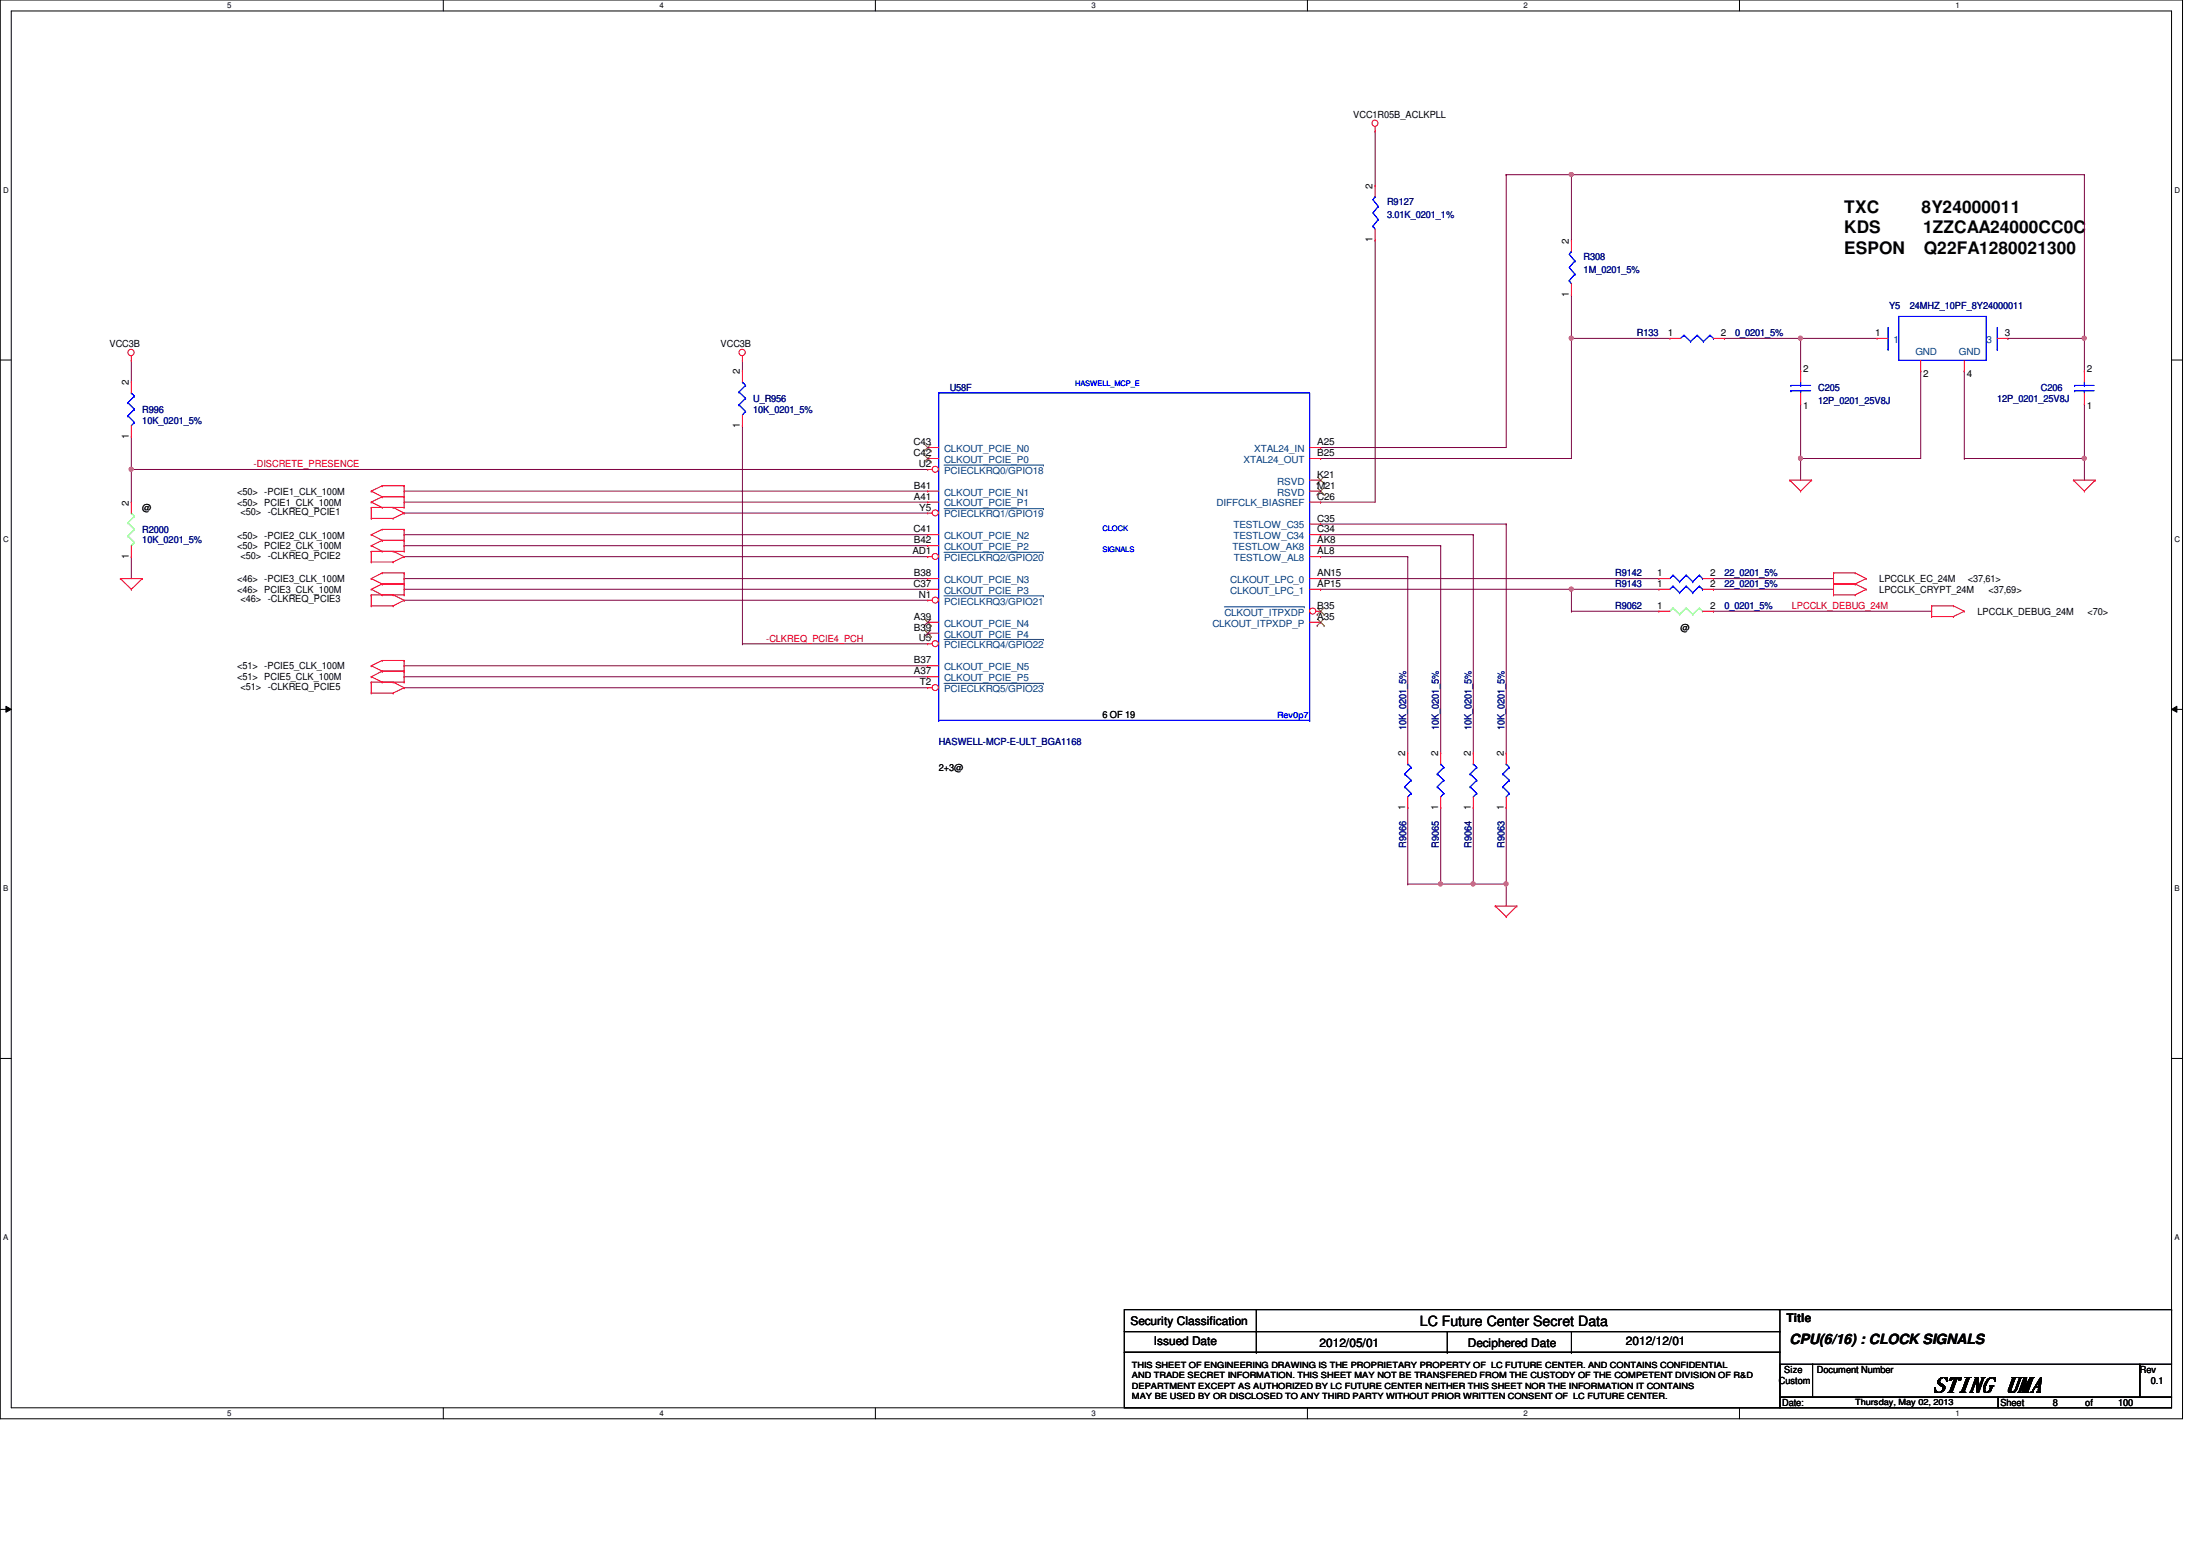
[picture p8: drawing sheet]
<svg xmlns="http://www.w3.org/2000/svg" width="297mm" height="210mm" viewBox="0 0 297 210" stroke-linecap="round" stroke-linejoin="round" font-family="sans-serif">
<path d="M0 0h294.7v191.5h-294.7zM1.5 1.5h291.7v188.5h-291.7z" fill="none" stroke="#000" stroke-width=".14"/>
<g fill="#fff">
<path d="M30.7 .2h.6v1.2h-.6z"/>
<path d="M30.7 190.2h.6v1.2h-.6z"/>
</g>
<path d="M59.9 0v1.5M59.9 190v1.5" fill="none" stroke="#000" stroke-width=".14"/>
<g fill="#fff">
<path d="M89 .2h.6v1.2h-.6z"/>
<path d="M89 190.2h.6v1.2h-.6z"/>
</g>
<path d="M118.2 0v1.5M118.2 190v1.5" fill="none" stroke="#000" stroke-width=".14"/>
<g fill="#fff">
<path d="M147.4 .2h.6v1.2h-.6z"/>
<path d="M147.4 190.2h.6v1.2h-.6z"/>
</g>
<path d="M176.5 0v1.5M176.5 190v1.5" fill="none" stroke="#000" stroke-width=".14"/>
<g fill="#fff">
<path d="M205.7 .2h.6v1.2h-.6z"/>
<path d="M205.7 190.2h.6v1.2h-.6z"/>
</g>
<path d="M234.9 0v1.5M234.9 190v1.5" fill="none" stroke="#000" stroke-width=".14"/>
<g fill="#fff">
<path d="M264 .2h.6v1.2h-.6z"/>
<path d="M264 190.2h.6v1.2h-.6z"/>
<path d="M.4 25h.8v1.2h-.8z"/>
<path d="M293.6 25h.7v1.2h-.7z"/>
<path d="M.4 72.1h.8v1.2h-.8z"/>
<path d="M293.6 72.1h.7v1.2h-.7z"/>
</g>
<path d="M0 48.6h1.5M293.2 48.6h1.5" fill="none" stroke="#000" stroke-width=".14"/>
<g fill="#fff">
<path d="M.4 119.3h.7v1.2h-.7z"/>
<path d="M293.6 119.3h.7v1.2h-.7z"/>
</g>
<path d="M0 95.8h1.5M.8 95.3l.7 .5-.7 .3zM293.2 95.8l.7-.5v.8zM293.2 95.8h1.5" fill="none" stroke="#000" stroke-width=".14"/>
<path d="M.8 95.3l.7 .5-.7 .3zM293.2 95.8l.7-.5v.8z" fill="#000"/>
<g fill="#fff">
<path d="M.4 166.4h.7v1.2h-.7z"/>
<path d="M293.6 166.4h.7v1.2h-.7z"/>
</g>
<path d="M0 142.9h1.5M293.2 142.9h1.5" fill="none" stroke="#000" stroke-width=".14"/>
<g fill="none" stroke="#800040" stroke-width=".14">
<path d="M203.4 23.6h.1M203.4 23.6v36.8h-25.1M203.4 23.6h8.8M17.7 48.6h.1M17.7 48.6v3M17.7 58.9v4.5M17.7 75.1h.1M17.7 63.4h.1M17.7 75.1v3M17.7 63.4h107.6M54.6 72.2h.1M54.6 73.7h.1"/>
<path d="M54.6 75.1h.1M54.6 66.3h.1M54.6 67.8h.1M54.6 69.3h.1M54.6 78.1h.1M54.6 79.5h.1M54.6 72.2h70.7M54.6 73.7h70.7M54.6 75.1h70.7M54.6 66.3h70.7M54.6 67.8h70.7M54.6 69.3h70.7"/>
<path d="M54.6 78.1h70.7M54.6 79.5h70.7M178.3 60.4h.1M178.3 61.9h.1M178.3 61.9h33.9M54.6 81h.1M54.6 81h70.7M100.2 86.9h.1M100.2 86.9h25.1"/>
</g>
<circle cx="17.7" cy="63.3" r=".29" fill="#f0f"/>
<circle cx="17.7" cy="63.3" r=".29" fill="none" stroke="#f0f" stroke-width=".14"/>
<g fill="none" stroke="#800040" stroke-width=".14">
<path d="M185.7 17.7h.1M185.7 17.7v7.4M185.7 32.4h.1M185.7 32.4v35.4h-7.4M243.1 50.1h.1M243.1 45.7v4.4M178.3 67.8h.1M54.6 89.9h.1M54.6 91.4h.1M54.6 92.8h.1M54.6 89.9h70.7M54.6 91.4h70.7"/>
<path d="M54.6 92.8h70.7"/>
</g>
<circle cx="243.1" cy="45.7" r=".29" fill="#f0f"/>
<circle cx="243.1" cy="45.7" r=".29" fill="none" stroke="#f0f" stroke-width=".14"/>
<path d="M243.1 54.5h.1M243.1 54.5v7.4" fill="none" stroke="#800040" stroke-width=".14"/>
<circle cx="243.1" cy="61.9" r=".29" fill="#f0f"/>
<circle cx="243.1" cy="61.9" r=".29" fill="none" stroke="#f0f" stroke-width=".14"/>
<path d="M243.1 45.7h.1M243.1 45.7h10.3M281.4 45.7h.1M281.4 45.7v4.4" fill="none" stroke="#800040" stroke-width=".14"/>
<circle cx="281.4" cy="45.7" r=".29" fill="#f0f"/>
<circle cx="281.4" cy="45.7" r=".29" fill="none" stroke="#f0f" stroke-width=".14"/>
<path d="M212.2 45.7h.1M212.2 45.7h13.3" fill="none" stroke="#800040" stroke-width=".14"/>
<circle cx="212.1" cy="45.7" r=".29" fill="#f0f"/>
<circle cx="212.1" cy="45.7" r=".29" fill="none" stroke="#f0f" stroke-width=".14"/>
<path d="M243.1 61.9h.1M243.1 61.9v2.9M243.1 61.9h16.2M281.4 61.9h.1M281.4 61.9v2.9" fill="none" stroke="#800040" stroke-width=".14"/>
<circle cx="281.4" cy="61.9" r=".29" fill="#f0f"/>
<circle cx="281.4" cy="61.9" r=".29" fill="none" stroke="#f0f" stroke-width=".14"/>
<path d="M212.2 23.6h.1M212.2 23.6h69.2M271.1 45.7h.1M271.1 45.7h10.3" fill="none" stroke="#800040" stroke-width=".14"/>
<circle cx="212.1" cy="23.6" r=".29" fill="#f0f"/>
<circle cx="212.1" cy="23.6" r=".29" fill="none" stroke="#f0f" stroke-width=".14"/>
<g fill="none" stroke="#800040" stroke-width=".14">
<path d="M212.2 39.8h.1M212.2 23.6h.1M212.2 23.6v8.8M212.2 39.8v22.1M212.2 45.7h.1M259.3 50.1h.1M259.3 50.1v11.8M265.2 50.1h.1M265.2 50.1v11.8M281.4 54.5h.1M281.4 54.5v7.4h-16.2M203.4 70.7h.1"/>
<path d="M203.4 70.7v30.9M265.2 61.9h.1M203.4 119.3h.1M203.4 119.3v3"/>
</g>
<circle cx="203.3" cy="119.3" r=".29" fill="#f0f"/>
<circle cx="203.3" cy="119.3" r=".29" fill="none" stroke="#f0f" stroke-width=".14"/>
<path d="M198.9 109h.1M198.9 109v10.3" fill="none" stroke="#800040" stroke-width=".14"/>
<circle cx="198.9" cy="119.3" r=".29" fill="#f0f"/>
<circle cx="198.9" cy="119.3" r=".29" fill="none" stroke="#f0f" stroke-width=".14"/>
<path d="M198.9 72.2h.1M198.9 72.2v29.4M194.5 109h.1M194.5 109v10.3" fill="none" stroke="#800040" stroke-width=".14"/>
<circle cx="194.5" cy="119.3" r=".29" fill="#f0f"/>
<circle cx="194.5" cy="119.3" r=".29" fill="none" stroke="#f0f" stroke-width=".14"/>
<g fill="none" stroke="#800040" stroke-width=".14">
<path d="M178.3 75.1h.1M178.3 73.7h.1M178.3 72.2h.1M178.3 70.7h.1M178.3 78.1h.1M178.3 75.1h11.8M178.3 73.7h16.2M178.3 72.2h20.6M178.3 70.7h25.1M178.3 78.1h45.7M190.1 75.1h.1M190.1 75.1v26.5"/>
<path d="M194.5 73.7h.1M194.5 73.7v27.9M212.2 79.5h.1M212.2 79.5h11.8M190.1 109h.1M190.1 109v10.3"/>
</g>
<circle cx="212.1" cy="79.5" r=".29" fill="#f0f"/>
<circle cx="212.1" cy="79.5" r=".29" fill="none" stroke="#f0f" stroke-width=".14"/>
<g fill="none" stroke="#800040" stroke-width=".14">
<path d="M281.4 23.6h.1M281.4 23.6v22.1M100.2 57.4h.1M100.2 50.1h.1M100.2 48.6v1.5M100.2 57.4v29.5M232.8 45.7h.1M232.8 45.7h10.3M17.7 67.8h.1M17.7 63.4v4.4M178.3 79.5h.1M178.3 79.5h33.9"/>
<path d="M212.2 79.5h.1M212.2 79.5v3M231.3 78.1h.1M231.3 79.5h.1M231.3 78.1h16.3M231.3 79.5h16.3M212.2 82.5h.1M212.2 82.5h11.8M231.3 82.5h.1M231.3 82.5h29.5M190.1 119.3h.1M194.5 119.3h.1"/>
<path d="M198.9 119.3h.1M203.4 109h.1M203.4 109v10.3h-13.3"/>
</g>
<g fill="none" stroke="#f00" stroke-width=".14">
<path d="M185.7 17.7h.1M185.7 17.1v.6M17.7 48.6h.1M17.7 48v.6M100.2 48.6h.1M100.2 48v.6M243.1 54.5h.1M243.1 50.1h.1M243.1 50.1v1.5M243.1 53v1.5M281.4 54.5h.1M281.4 50.1h.1"/>
<path d="M281.4 50.1v1.5M281.4 53v1.5M16.3 78.1h.1M16.3 78.1h2.9M16.3 78.1l1.4 1.4M17.7 79.5h.1M17.7 75.1h.1M17.7 67.8h.1M17.7 67.8v1.5M17.7 73.7v1.4M19.2 78.1h.1M19.2 78.1l-1.5 1.4"/>
<path d="M50.1 72.2h.1M50.1 73.7h.1M50.1 75.9h.1M50.1 74.4h.1M50.1 66.3h.1M50.1 67.8h.1M50.1 70h.1M50.1 68.5h.1M50.1 78.1h.1M50.1 79.5h.1M50.1 72.2l1.5 .7M50.1 74.4h4.5"/>
<path d="M50.1 73.7l1.5 .7M50.1 75.9h3M50.1 68.5v1.5M50.1 74.4v1.5M50.1 66.3l1.5 .8M50.1 68.5h4.5M50.1 67.8l1.5 .7M50.1 70h3M50.1 78.1l1.5 .7M50.1 79.5l1.5 .8M51.6 71.5h.1M51.6 72.9h.1"/>
<path d="M51.6 74.4h.1M51.6 65.6h.1M51.6 67.1h.1M51.6 68.5h.1M51.6 77.3h.1M51.6 78.8h.1M51.6 71.5l-1.5 .7M51.6 71.5h3M51.6 72.9h3M51.6 72.9l-1.5 .8M51.6 65.6l-1.5 .7M51.6 65.6h3"/>
<path d="M51.6 67.1h3M51.6 67.1l-1.5 .7M51.6 77.3l-1.5 .8M51.6 77.3h3M51.6 78.8h3M51.6 78.8l-1.5 .7M53.1 75.9h.1M53.1 74.4h.1M53.1 70h.1M53.1 68.5h.1M53.1 74.4l1.5 .7M53.1 68.5l1.5 .8"/>
<path d="M54.6 71.5h.1M54.6 72.9h.1M54.6 74.4h.1M54.6 75.1h.1M54.6 65.6h.1M54.6 67.1h.1M54.6 68.5h.1M54.6 69.3h.1M54.6 77.3h.1M54.6 78.8h.1M54.6 65.6v2.9M54.6 71.5v2.9"/>
<path d="M54.6 77.3v3M54.6 75.1l-1.5 .8M54.6 69.3l-1.5 .7M224 78.1h.1M224 78.1h1.5M229.9 78.1h1.4M231.3 78.1h.1M241.6 64.8h.1M241.6 64.8h3M241.6 64.8l1.5 1.5M243.1 66.3h.1M244.6 64.8h.1"/>
<path d="M244.6 64.8l-1.5 1.5M247.6 78.8h.1M247.6 77.3h.1M247.6 77.3h2.9M247.6 78.8h2.9M247.6 77.3v3M250.5 77.3h.1M250.5 78.8h.1M250.5 77.3l1.5 .8M250.5 78.8l1.5 .7M252 78.1h.1M252 79.5h.1"/>
<path d="M252 78.1l-1.5 .7M252 79.5l-1.5 .8M279.9 64.8h.1M279.9 64.8h3M279.9 64.8l1.5 1.5M281.4 66.3h.1M282.9 64.8h.1M282.9 64.8l-1.5 1.5M50.1 81.8h.1M50.1 80.3h.1M50.1 89.9h.1M50.1 91.4h.1"/>
<path d="M50.1 93.6h.1M50.1 92.1h.1M50.1 80.3v1.5M50.1 92.1v1.5M50.1 80.3h4.5M50.1 81.8h3M50.1 89.9l1.5 .7M50.1 92.1h4.5M50.1 91.4l1.5 .7M50.1 93.6h3M51.6 80.3h.1M51.6 89.2h.1"/>
<path d="M51.6 90.6h.1M51.6 92.1h.1M51.6 89.2l-1.5 .7M51.6 89.2h3M51.6 90.6h3M51.6 90.6l-1.5 .8M53.1 81.8h.1M53.1 80.3h.1M53.1 93.6h.1M53.1 92.1h.1M53.1 80.3l1.5 .7M53.1 92.1l1.5 .7"/>
<path d="M54.6 80.3h.1M54.6 81h.1M54.6 89.2h.1M54.6 90.6h.1M54.6 92.1h.1M54.6 92.8h.1M54.6 89.2v2.9M54.6 81l-1.5 .8M54.6 92.8l-1.5 .8M247.6 80.3h.1M247.6 80.3h2.9M250.5 80.3h.1"/>
<path d="M260.8 83.2h.1M260.8 81.8h.1M260.8 81.8h2.9M260.8 83.2h2.9M260.8 81.8v1.4M263.7 81.8h.1M263.7 83.2h.1M263.7 81.8l1.5 .7M265.2 82.5h.1M265.2 82.5l-1.5 .7M201.9 122.3h.1M201.9 122.3h2.9"/>
<path d="M201.9 122.3l1.5 1.4M203.4 123.7h.1M204.8 122.3h.1M204.8 122.3l-1.4 1.4"/>
<circle cx="185.6" cy="16.6" r=".42"/>
<circle cx="17.7" cy="47.6" r=".43"/>
<circle cx="100.2" cy="47.6" r=".43"/>
</g>
<g fill="none" stroke="#000" stroke-width=".14">
<path d="M151.8 176.8h88.5v2.9h-88.5zM151.8 179.7h88.5v2.8h-88.5zM169.6 179.7h.1M169.6 176.8v5.7M195.4 179.7v2.8M212.2 179.7v2.8M240.2 176.8h53M293.2 176.8h.1M293.2 176.8v7.3M151.8 182.5h88.5v7.5h-88.5zM169.6 182.5h.1M195.4 182.5h.1"/>
<path d="M212.2 182.5h.1M240.3 184.1h4.4v4.5h-4.4zM240.3 188.6h29.5v1.4h-29.5zM244.7 184.1h44.2v4.5h-44.2zM269.8 188.6h23.4v1.4h-23.4zM288.9 184.1h4.3v4.5h-4.3z"/>
</g>
<path d="M17.3 72.3h.1M17.3 70.6h.1M17.3 72.3l.9 .9M17.3 70.6l.9 .9M17.7 69.3h.1M17.7 69.3l.5 .4M18.2 73.2h.1M18.2 71.5h.1M18.2 69.7h.1M18.2 73.2l-.5 .5M18.2 71.5l-.9 .8M18.2 69.7l-.9 .9" fill="none" stroke="#80ff80" stroke-width=".14"/>
<g fill="none" stroke="#00f" stroke-width=".14">
<path d="M126.7 53h.1M126.7 53h50.1v44.2M126.7 53v44.2M241.8 52h.1M241.8 52.7h.1M241.8 52h2.7M241.8 52.7h2.7M243.1 52.7h.1M243.1 52h.1M243.1 51.6v.4M243.1 52.7v.3M280.1 52h.1"/>
<path d="M280.1 52.7h.1M280.1 52h2.6M280.1 52.7h2.6M281.4 52.7h.1M281.4 52h.1M281.4 51.6v.4M281.4 52.7v.3M225.9 77.6h.1M225.9 77.6l-.4 .5M225.9 77.6l.9 .9M226.8 78.5h.1M227.7 77.6h.1"/>
<path d="M227.7 77.6l-.9 .9M227.7 77.6l.9 .9M228.6 78.5h.1M229.4 77.6h.1M229.4 77.6l-.8 .9M229.4 77.6l.5 .5M229.9 78.1h.1M126.7 97.2h.1M126.7 97.2h50.1M176.8 97.2h.1"/>
</g>
<circle cx="126.3" cy="63.3" r=".42" fill="#fff"/>
<g fill="none" stroke="#f00" stroke-width=".14">
<path d="M125.3 63.4h.1M125.3 66.3h.1M125.3 67.8h.1M125.3 63.4h.6M125.3 66.3h1.4M125.3 67.8h1.4"/>
<circle cx="126.3" cy="63.3" r=".42"/>
</g>
<path d="M127.5 62.8h13.4M140.9 62.8h.1" fill="none" stroke="#004080" stroke-width=".14"/>
<circle cx="126.3" cy="69.2" r=".42" fill="#fff"/>
<g fill="none" stroke="#f00" stroke-width=".14">
<path d="M125.3 69.3h.1M125.3 69.3h.6M176.8 84h1.5M178.3 84h.1"/>
<circle cx="126.3" cy="69.2" r=".42"/>
</g>
<path d="M127.5 68.7h13.4M140.9 68.7h.1" fill="none" stroke="#004080" stroke-width=".14"/>
<path d="M177.8 84.5h.1M177.9 83.6l.9 .9M178.7 83.6l-.9 .9M178.8 84.5h.1" fill="none" stroke="#804000" stroke-width=".14"/>
<circle cx="177.3" cy="82.5" r=".42" fill="#fff"/>
<g fill="none" stroke="#f00" stroke-width=".14">
<path d="M176.8 79.5h1.5M176.8 78.1h1.5M176.8 61.9h1.5M176.8 60.4h1.5M178.3 79.5h.1M178.3 78.1h.1M178.3 61.9h.1M178.3 60.4h.1M177.7 82.5h.6M178.3 82.5h.1"/>
<circle cx="177.3" cy="82.5" r=".42"/>
</g>
<path d="M177.8 83h.1M177.9 82.1l.9 .9M178.7 82.1l-.9 .9M178.8 83h.1" fill="none" stroke="#804000" stroke-width=".14"/>
<path d="M165.3 81.9h10.8M176.1 81.9h.1" fill="none" stroke="#004080" stroke-width=".14"/>
<circle cx="126.3" cy="92.8" r=".42" fill="#fff"/>
<g fill="none" stroke="#f00" stroke-width=".14">
<path d="M125.3 92.8h.1M125.3 91.4h.1M125.3 89.9h.1M125.3 92.8h.6M125.3 91.4h1.4M125.3 89.9h1.4"/>
<circle cx="126.3" cy="92.8" r=".42"/>
</g>
<path d="M127.5 92.2h13.4M140.9 92.2h.1" fill="none" stroke="#004080" stroke-width=".14"/>
<circle cx="126.3" cy="86.9" r=".42" fill="#fff"/>
<g fill="none" stroke="#f00" stroke-width=".14">
<path d="M125.3 86.9h.1M125.3 84h.1M125.3 85.5h.1M125.3 86.9h.6M125.3 84h1.4M125.3 85.5h1.4"/>
<circle cx="126.3" cy="86.9" r=".42"/>
</g>
<path d="M127.5 86.3h13.4M140.9 86.3h.1" fill="none" stroke="#004080" stroke-width=".14"/>
<path d="M124.8 84.5h.1M124.8 85.9h.1M124.8 83.6l.9 .9M124.8 85l.9 .9M125.7 83.6l-.9 .9M125.7 85l-.9 .9M125.7 84.5h.1M125.7 85.9h.1" fill="none" stroke="#804000" stroke-width=".14"/>
<circle cx="126.3" cy="81" r=".42" fill="#fff"/>
<g fill="none" stroke="#f00" stroke-width=".14">
<path d="M125.3 79.5h.1M125.3 78.1h.1M125.3 79.5h1.4M125.3 78.1h1.4M125.3 81h.1M125.3 81h.6"/>
<circle cx="126.3" cy="81" r=".42"/>
</g>
<path d="M127.5 80.4h13.4M140.9 80.4h.1" fill="none" stroke="#004080" stroke-width=".14"/>
<circle cx="126.3" cy="75.1" r=".42" fill="#fff"/>
<g fill="none" stroke="#f00" stroke-width=".14">
<path d="M185.7 32.4h.1M185.7 25.1h.1M185.7 25.1v1.4M185.7 30.9v1.5M212.2 39.8h.1M212.2 32.4h.1M212.2 32.4v1.5M212.2 38.3v1.5M17.7 58.9h.1M17.7 51.6h.1M17.7 51.6v1.4M17.7 57.4v1.5"/>
<path d="M100.2 57.4h.1M100.2 50.1h.1M100.2 50.1v1.5M100.2 56v1.4M225.5 45.7h.1M225.5 45.7h1.4M231.3 45.7h1.5M232.8 45.7h.1M253.4 45.7h.1M253.4 45.7h1.5M259.3 50.1h.1M259.3 48.6v1.5"/>
<path d="M265.2 50.1h.1M265.2 48.6v1.5M269.7 45.7h1.4M271.1 45.7h.1M125.3 75.1h.1M125.3 72.2h.1M125.3 73.7h.1M125.3 61.9h.1M125.3 60.4h.1M125.3 75.1h.6M125.3 72.2h1.4M125.3 73.7h1.4"/>
<path d="M125.3 61.9h1.4M125.3 60.4h1.4M176.8 75.1h1.5M176.8 72.2h1.5M176.8 73.7h1.5M176.8 67.8h1.5M176.8 64.8h1.5M176.8 66.3h1.5M176.8 70.7h1.5M178.3 67.8h.1M178.3 64.8h.1M178.3 66.3h.1"/>
<path d="M178.3 70.7h.1M178.3 72.2h.1M178.3 73.7h.1M178.3 75.1h.1M224 79.5h.1M224 79.5h1.5M229.9 79.5h1.4M231.3 79.5h.1M224 82.5h.1M224 82.5h1.5M229.9 82.5h1.4M231.3 82.5h.1"/>
<path d="M190.1 109h.1M190.1 101.6h.1M190.1 101.6v1.5M190.1 107.6v1.4M194.5 109h.1M194.5 101.6h.1M194.5 101.6v1.5M194.5 107.6v1.4M198.9 109h.1M198.9 101.6h.1M198.9 101.6v1.5M198.9 107.6v1.4"/>
<path d="M203.4 109h.1M203.4 101.6h.1M203.4 101.6v1.5M203.4 107.6v1.4"/>
<circle cx="126.3" cy="75.1" r=".42"/>
</g>
<path d="M127.5 74.5h13.4M140.9 74.5h.1" fill="none" stroke="#004080" stroke-width=".14"/>
<g fill="none" stroke="#804000" stroke-width=".14">
<path d="M124.8 60l.9 .9M125.7 60l-.9 .9M124.8 62.4h.1M124.8 60.9h.1M124.8 61.5l.9 .9M125.7 61.5l-.9 .9M125.7 62.4h.1M125.7 60.9h.1M177.8 65.3h.1M177.8 66.8h.1M177.9 64.4l.9 .9M177.9 65.9l.9 .9"/>
<path d="M178.7 64.4l-.9 .9M178.7 65.9l-.9 .9M178.8 65.3h.1M178.8 66.8h.1"/>
</g>
<g fill="none" stroke="#00f" stroke-width=".14">
<path d="M185.4 30.5h.1M185.4 30.5l.3 .4M185.7 26.5h.1M185.7 26.5l-.3 .5 .7 .9M186.1 29.6h.1M186.1 27.9h.1M186.1 27.9l-.7 .8 .7 .9M186.1 29.6l-.7 .9M211.9 37.9h.1M211.9 37.9l.3 .4M212.2 33.9h.1M212.2 33.9l-.3 .4 .7 .9"/>
<path d="M212.6 37h.1M212.6 35.2h.1M212.6 35.2l-.7 .9 .7 .9M212.6 37l-.7 .9M17.3 56.1h.1M17.3 54.4h.1M17.3 56.1l.9 .9M17.3 54.4l.9 .8M17.7 53h.1M17.7 53l.5 .5M18.2 57h.1M18.2 55.2h.1"/>
<path d="M18.2 53.5h.1M18.2 57l-.5 .4M18.2 55.2l-.9 .9M18.2 53.5l-.9 .9M99.8 54.7h.1M99.8 52.9h.1M99.8 54.7l.9 .8M99.8 52.9l.9 .9M100.2 51.6h.1M100.2 51.6l.5 .4M100.7 55.5h.1M100.7 53.8h.1"/>
<path d="M100.7 52h.1M100.7 55.5l-.5 .5M100.7 53.8l-.9 .9M100.7 52l-.9 .9M227.4 45.3h.1M227.4 45.3l-.5 .4M227.4 45.3l.9 .8M228.3 46.1h.1M229.1 45.3h.1M229.1 45.3l-.8 .8M229.1 45.3l.9 .8M230 46.1h.1"/>
<path d="M230.9 45.3h.1M230.9 45.3l-.9 .8M230.9 45.3l.4 .4M231.3 45.7h.1M254.9 47.2h.1M254.9 44.2v3M256.4 42.7h11.8v5.9h-11.8zM269.7 47.2h.1M269.7 44.2v3M225.9 79.1h.1M225.9 79.1l-.4 .4M225.9 79.1l.9 .9"/>
<path d="M227.7 79.1h.1M227.7 79.1l-.9 .9M227.7 79.1l.9 .9M229.4 79.1h.1M229.4 79.1l-.8 .9M229.4 79.1l.5 .4M229.9 79.5h.1M226.8 80h.1M228.6 80h.1M189.6 106.2h.1M189.6 104.5h.1M189.6 106.2l.9 .9"/>
<path d="M189.6 104.5l.9 .8M190.1 103.1h.1M190.1 103.1l.4 .5M190.5 107.1h.1M190.5 105.3h.1M190.5 103.6h.1M190.5 107.1l-.4 .5M190.5 105.3l-.9 .9M190.5 103.6l-.9 .9M194.1 106.2h.1M194.1 104.5h.1M194.1 106.2l.8 .9"/>
<path d="M194.1 104.5l.8 .8M194.5 103.1h.1M194.5 103.1l.4 .5M194.9 107.1h.1M194.9 105.3h.1M194.9 103.6h.1M194.9 107.1l-.4 .5M194.9 105.3l-.8 .9M194.9 103.6l-.8 .9M198.5 106.2h.1M198.5 104.5h.1M198.5 106.2l.9 .9"/>
<path d="M198.5 104.5l.9 .8M198.9 103.1h.1M198.9 103.1l.5 .5M199.4 107.1h.1M199.4 105.3h.1M199.4 103.6h.1M199.4 107.1l-.5 .5M199.4 105.3l-.9 .9M199.4 103.6l-.9 .9M202.9 106.2h.1M202.9 104.5h.1M202.9 106.2l.9 .9"/>
<path d="M202.9 104.5l.9 .8M203.4 103.1h.1M203.4 103.1l.4 .5M203.8 107.1h.1M203.8 105.3h.1M203.8 103.6h.1M203.8 107.1l-.4 .5M203.8 105.3l-.9 .9M203.8 103.6l-.9 .9"/>
</g>
<path d="M225.9 82.1h.1M225.9 82.1l-.4 .4M225.9 82.1l.9 .8M226.8 82.9h.1M227.7 82.1h.1M227.7 82.1l-.9 .8M227.7 82.1l.9 .8M228.6 82.9h.1M229.4 82.1h.1M229.4 82.1l-.8 .8M229.4 82.1l.5 .4M229.9 82.5h.1" fill="none" stroke="#80ff80" stroke-width=".14"/>
<circle cx="17.7" cy="63.3" r=".29" fill="#f0f"/>
<circle cx="17.7" cy="63.3" r=".29" fill="none" stroke="#f0f" stroke-width=".14"/>
<circle cx="243.1" cy="45.7" r=".29" fill="#f0f"/>
<circle cx="243.1" cy="45.7" r=".29" fill="none" stroke="#f0f" stroke-width=".14"/>
<circle cx="243.1" cy="61.9" r=".29" fill="#f0f"/>
<circle cx="243.1" cy="61.9" r=".29" fill="none" stroke="#f0f" stroke-width=".14"/>
<circle cx="281.4" cy="45.7" r=".29" fill="#f0f"/>
<circle cx="281.4" cy="45.7" r=".29" fill="none" stroke="#f0f" stroke-width=".14"/>
<circle cx="212.1" cy="45.7" r=".29" fill="#f0f"/>
<circle cx="212.1" cy="45.7" r=".29" fill="none" stroke="#f0f" stroke-width=".14"/>
<circle cx="281.4" cy="61.9" r=".29" fill="#f0f"/>
<circle cx="281.4" cy="61.9" r=".29" fill="none" stroke="#f0f" stroke-width=".14"/>
<circle cx="212.1" cy="23.6" r=".29" fill="#f0f"/>
<circle cx="212.1" cy="23.6" r=".29" fill="none" stroke="#f0f" stroke-width=".14"/>
<circle cx="203.3" cy="119.3" r=".29" fill="#f0f"/>
<circle cx="203.3" cy="119.3" r=".29" fill="none" stroke="#f0f" stroke-width=".14"/>
<circle cx="198.9" cy="119.3" r=".29" fill="#f0f"/>
<circle cx="198.9" cy="119.3" r=".29" fill="none" stroke="#f0f" stroke-width=".14"/>
<circle cx="194.5" cy="119.3" r=".29" fill="#f0f"/>
<circle cx="194.5" cy="119.3" r=".29" fill="none" stroke="#f0f" stroke-width=".14"/>
<circle cx="212.1" cy="79.5" r=".29" fill="#f0f"/>
<circle cx="212.1" cy="79.5" r=".29" fill="none" stroke="#f0f" stroke-width=".14"/>
<text font-size="2.8" x="260.9" y="187.9">STING UMA</text>
<g font-size="2.3">
<text x="249" y="28.7">TXC</text>
<text x="259.5" y="28.7">8Y24000011</text>
<text x="249" y="31.5">KDS</text>
<text x="249" y="34.3">ESPON</text>
<text x="259.7" y="31.5">1ZZCAA24000CC0C</text>
<text x="259.8" y="34.3">Q22FA1280021300</text>
</g>
<g font-size="1.9">
<text x="191.7" y="178.9">LC Future Center Secret Data</text>
<text x="241.6" y="181.5">CPU(6/16) : CLOCK SIGNALS</text>
</g>
<g font-size="1.6">
<text x="152.7" y="178.8">Security Classification</text>
<text x="241.2" y="178.5">Title</text>
<text x="155.8" y="181.6">Issued Date</text>
<text x="178.2" y="181.8">2012/05/01</text>
<text x="198.2" y="181.8">Deciphered Date</text>
<text x="219.5" y="181.6">2012/12/01</text>
</g>
<g font-size="1.3">
<text x="182.7" y="15.9">VCC1R05B_ACLKPLL</text>
<text x="185.3" y="25.5" transform="rotate(-90 185.3 25.5)">2</text>
<text x="185.3" y="32.7" transform="rotate(-90 185.3 32.7)">1</text>
<text x="211.8" y="32.9" transform="rotate(-90 211.8 32.9)">2</text>
<text x="211.8" y="40.1" transform="rotate(-90 211.8 40.1)">1</text>
<text x="14.8" y="46.9">VCC3B</text>
<text x="97.3" y="46.9">VCC3B</text>
<text x="225.2" y="45.3">1</text>
<text x="232.4" y="45.3">2</text>
<text x="253.2" y="45.3">1</text>
<text x="270.7" y="45.3">3</text>
<text x="17.4" y="52" transform="rotate(-90 17.4 52)">2</text>
<text x="99.9" y="50.5" transform="rotate(-90 99.9 50.5)">2</text>
<text x="243.5" y="50.2">2</text>
<text x="259.7" y="50.8">2</text>
<text x="265.6" y="50.8">4</text>
<text x="281.8" y="50.2">2</text>
<text x="17.4" y="59.2" transform="rotate(-90 17.4 59.2)">1</text>
<text x="99.9" y="57.8" transform="rotate(-90 99.9 57.8)">1</text>
<text x="243.5" y="55.2">1</text>
<text x="281.8" y="55.2">1</text>
<text x="123.4" y="61.6">C42</text>
<text x="123.4" y="60.1">C43</text>
<text x="123.4" y="66">B41</text>
<text x="124.1" y="63">U2</text>
<text x="177.8" y="61.6">B25</text>
<text x="177.8" y="60.1">A25</text>
<text x="177.8" y="64.5">K21</text>
<text x="177.8" y="66">M21</text>
<text x="17.4" y="68.2" transform="rotate(-90 17.4 68.2)">2</text>
<text x="19.2" y="69">@</text>
<text x="32" y="66.8">&lt;50&gt; -PCIE1_CLK_100M</text>
<text x="32" y="68.2">&lt;50&gt; PCIE1_CLK_100M</text>
<text x="32.5" y="69.6">&lt;50&gt; -CLKREQ_PCIE1</text>
<text x="123.4" y="71.8">C41</text>
<text x="123.4" y="67.4">A41</text>
<text x="124.1" y="68.9">Y5</text>
<text x="177.8" y="67.4">C26</text>
<text x="177.8" y="70.4">C35</text>
<text x="177.8" y="71.8">C34</text>
<text x="17.4" y="75.4" transform="rotate(-90 17.4 75.4)">1</text>
<text x="32" y="72.8">&lt;50&gt; -PCIE2_CLK_100M</text>
<text x="32" y="74.1">&lt;50&gt; PCIE2_CLK_100M</text>
<text x="32.5" y="75.4">&lt;50&gt; -CLKREQ_PCIE2</text>
<text x="123.2" y="74.8">AD1</text>
<text x="123.4" y="77.8">B38</text>
<text x="123.4" y="73.3">B42</text>
<text x="177.8" y="77.8">AN15</text>
<text x="177.8" y="73.3">AK8</text>
<text x="177.8" y="74.8">AL8</text>
<text x="223.7" y="77.8">1</text>
<text x="230.9" y="77.8">2</text>
<text x="32" y="78.5">&lt;46&gt; -PCIE3_CLK_100M</text>
<text x="32" y="80">&lt;46&gt; PCIE3_CLK_100M</text>
<text x="32.5" y="81.3">&lt;46&gt; -CLKREQ_PCIE3</text>
<text x="123.4" y="79.2">C37</text>
<text x="123.4" y="83.7">A39</text>
<text x="124.1" y="80.7">N1</text>
<text x="177.8" y="83.7">A35</text>
<text x="177.8" y="82.2">B35</text>
<text x="177.8" y="79.2">AP15</text>
<text x="223.7" y="79.2">1</text>
<text x="223.7" y="82.2">1</text>
<text x="230.9" y="79.2">2</text>
<text x="230.9" y="82.2">2</text>
<text x="253.7" y="78.5">LPCCLK_EC_24M</text>
<text x="253.7" y="80">LPCCLK_CRYPT_24M</text>
<text x="265.7" y="78.5">&lt;37,61&gt;</text>
<text x="267" y="83">LPCCLK_DEBUG_24M</text>
<text x="268.5" y="80">&lt;37,69&gt;</text>
<text x="281.9" y="83">&lt;70&gt;</text>
<text x="123.4" y="89.5">B37</text>
<text x="123.4" y="85.1">B39</text>
<text x="124.1" y="86.6">U5</text>
<text x="226.9" y="85.2">@</text>
<text x="32" y="90.3">&lt;51&gt; -PCIE5_CLK_100M</text>
<text x="32" y="91.8">&lt;51&gt; PCIE5_CLK_100M</text>
<text x="32.5" y="93.1">&lt;51&gt; -CLKREQ_PCIE5</text>
<text x="123.4" y="91">A37</text>
<text x="124.2" y="92.5">T2</text>
<text x="148.8" y="96.9">6 OF 19</text>
<text x="126.7" y="104">2+3@</text>
<text x="189.7" y="102.1" transform="rotate(-90 189.7 102.1)">2</text>
<text x="194.2" y="102.1" transform="rotate(-90 194.2 102.1)">2</text>
<text x="198.6" y="102.1" transform="rotate(-90 198.6 102.1)">2</text>
<text x="203" y="102.1" transform="rotate(-90 203 102.1)">2</text>
<text x="189.7" y="109.3" transform="rotate(-90 189.7 109.3)">1</text>
<text x="194.2" y="109.3" transform="rotate(-90 194.2 109.3)">1</text>
<text x="198.6" y="109.3" transform="rotate(-90 198.6 109.3)">1</text>
<text x="203" y="109.3" transform="rotate(-90 203 109.3)">1</text>
<text x="240.9" y="185.3">Size</text>
<text x="245.3" y="185.3">Document Number</text>
<text x="288.9" y="185.3">Rev</text>
<text x="240.2" y="186.8">Custom</text>
<text x="240.6" y="189.8">Date:</text>
<text x="270.1" y="189.8">Sheet</text>
<text x="277.2" y="189.8">8</text>
<text x="281.6" y="189.8">of</text>
<text x="286" y="189.8">100</text>
<text x="290.4" y="186.8">0.1</text>
</g>
<g font-size="1.3" fill="#000080">
<text x="187.3" y="27.7">R9127</text>
<text x="187.3" y="29.5">3.01K_0201_1%</text>
<text x="213.8" y="35.1">R308</text>
<text x="213.8" y="36.8">1M_0201_5%</text>
<text x="255.1" y="41.7">Y5</text>
<text x="257.8" y="41.7">24MHZ_10PF_8Y24000011</text>
<text x="221" y="45.4">R133</text>
<text x="234.3" y="45.4">0_0201_5%</text>
<text x="128.2" y="52.7">U58F</text>
<text x="245.5" y="52.7">C205</text>
<text x="275.5" y="52.7">C206</text>
<text x="19.2" y="55.7">R996</text>
<text x="19.2" y="57.2">10K_0201_5%</text>
<text x="101.7" y="54.2">U_R956</text>
<text x="101.7" y="55.7">10K_0201_5%</text>
<text x="245.5" y="54.5">12P_0201_25V8J</text>
<text x="269.7" y="54.2">12P_0201_25V8J</text>
<text x="19.2" y="71.9">R2000</text>
<text x="19.2" y="73.4">10K_0201_5%</text>
<text x="218.1" y="77.8">R9142</text>
<text x="232.8" y="77.8">22_0201_5%</text>
<text x="218.1" y="79.3">R9143</text>
<text x="218.1" y="82.2">R9062</text>
<text x="232.8" y="79.3">22_0201_5%</text>
<text x="232.8" y="82.2">0_0201_5%</text>
<text x="126.7" y="100.5">HASWELL-MCP-E-ULT_BGA1168</text>
<text x="189.9" y="98.6" transform="rotate(-90 189.9 98.6)">10K_0201_5%</text>
<text x="194.3" y="98.6" transform="rotate(-90 194.3 98.6)">10K_0201_5%</text>
<text x="198.7" y="98.6" transform="rotate(-90 198.7 98.6)">10K_0201_5%</text>
<text x="203.1" y="98.6" transform="rotate(-90 203.1 98.6)">10K_0201_5%</text>
<text x="189.9" y="114.5" transform="rotate(-90 189.9 114.5)">R9066</text>
<text x="194.3" y="114.5" transform="rotate(-90 194.3 114.5)">R9065</text>
<text x="198.7" y="114.5" transform="rotate(-90 198.7 114.5)">R9064</text>
<text x="203.1" y="114.5" transform="rotate(-90 203.1 114.5)">R9063</text>
</g>
<g font-size="1.3" fill="#004080">
<text x="255.6" y="46.3">1</text>
<text x="258.6" y="47.9">GND</text>
<text x="264.5" y="47.9">GND</text>
<text x="268.2" y="46.3">3</text>
<text x="127.5" y="64">PCIECLKRQ0/GPIO18</text>
<text x="127.5" y="62.5">CLKOUT_PCIE_P0</text>
<text x="127.5" y="61">CLKOUT_PCIE_N0</text>
<text x="167.9" y="62.5">XTAL24_OUT</text>
<text x="169.3" y="61">XTAL24_IN</text>
<text x="172.5" y="65.4">RSVD</text>
<text x="127.5" y="66.9">CLKOUT_PCIE_N1</text>
<text x="127.5" y="68.4">CLKOUT_PCIE_P1</text>
<text x="127.5" y="69.8">PCIECLKRQ1/GPIO19</text>
<text x="164.2" y="68.4">DIFFCLK_BIASREF</text>
<text x="166.5" y="71.3">TESTLOW_C35</text>
<text x="172.5" y="66.9">RSVD</text>
<text x="127.5" y="75.7">PCIECLKRQ2/GPIO20</text>
<text x="127.5" y="72.8">CLKOUT_PCIE_N2</text>
<text x="127.5" y="74.3">CLKOUT_PCIE_P2</text>
<text x="166.4" y="74.3">TESTLOW_AK8</text>
<text x="166.5" y="72.8">TESTLOW_C34</text>
<text x="166.6" y="75.7">TESTLOW_AL8</text>
<text x="127.5" y="81.6">PCIECLKRQ3/GPIO21</text>
<text x="127.5" y="80.1">CLKOUT_PCIE_P3</text>
<text x="127.5" y="78.7">CLKOUT_PCIE_N3</text>
<text x="165.3" y="83.1">CLKOUT_ITPXDP</text>
<text x="166.1" y="80.1">CLKOUT_LPC_1</text>
<text x="166.1" y="78.7">CLKOUT_LPC_0</text>
<text x="127.5" y="87.5">PCIECLKRQ4/GPIO22</text>
<text x="127.5" y="84.6">CLKOUT_PCIE_N4</text>
<text x="127.5" y="86.1">CLKOUT_PCIE_P4</text>
<text x="163.7" y="84.6">CLKOUT_ITPXDP_P</text>
<text x="127.5" y="93.4">PCIECLKRQ5/GPIO23</text>
<text x="127.5" y="91.9">CLKOUT_PCIE_P5</text>
<text x="127.5" y="90.5">CLKOUT_PCIE_N5</text>
</g>
<g font-size="1.3" fill="#f00">
<text x="34.2" y="63.1">-DISCRETE_PRESENCE</text>
<text x="241.9" y="82.2">LPCCLK_DEBUG_24M</text>
<text x="103.5" y="86.6">-CLKREQ_PCIE4_PCH</text>
</g>
<g font-size="1.1">
<text x="30.7" y="1.1">5</text>
<text x="89" y="1.1">4</text>
<text x="147.4" y="1.1">3</text>
<text x="205.7" y="1.1">2</text>
<text x="264" y="1.1">1</text>
<text x=".4" y="26">D</text>
<text x="293.6" y="26">D</text>
<text x=".4" y="73.1">C</text>
<text x="293.6" y="73.1">C</text>
<text x=".4" y="120.3">B</text>
<text x="293.6" y="120.3">B</text>
<text x=".4" y="167.4">A</text>
<text x="293.6" y="167.4">A</text>
<text x="152.8" y="184.7">THIS SHEET OF ENGINEERING DRAWING IS THE PROPRIETARY PROPERTY OF LC FUTURE CENTER. AND CONTAINS CONFIDENTIAL</text>
<text x="30.7" y="191.2">5</text>
<text x="89" y="191.2">4</text>
<text x="147.4" y="191.2">3</text>
<text x="152.8" y="187.5">DEPARTMENT EXCEPT AS AUTHORIZED BY LC FUTURE CENTER NEITHER THIS SHEET NOR THE INFORMATION IT CONTAINS</text>
<text x="152.8" y="188.8">MAY BE USED BY OR DISCLOSED TO ANY THIRD PARTY WITHOUT PRIOR WRITTEN CONSENT OF LC FUTURE CENTER.</text>
<text x="152.8" y="186.1">AND TRADE SECRET INFORMATION. THIS SHEET MAY NOT BE TRANSFERED FROM THE CUSTODY OF THE COMPETENT DIVISION OF R&amp;D</text>
<text x="205.7" y="191.2">2</text>
<text x="250.5" y="189.7">Thursday, May 02, 2013</text>
<text x="264" y="191.2">1</text>
</g>
<text font-size="1.1" fill="#00f" x="172.4" y="96.9">Rev0p7</text>
<g font-size="1" fill="#00f">
<text x="145.2" y="52.2">HASWELL_MCP_E</text>
<text x="148.8" y="71.6">CLOCK</text>
<text x="148.8" y="74.5">SIGNALS</text>
</g>
</svg>
